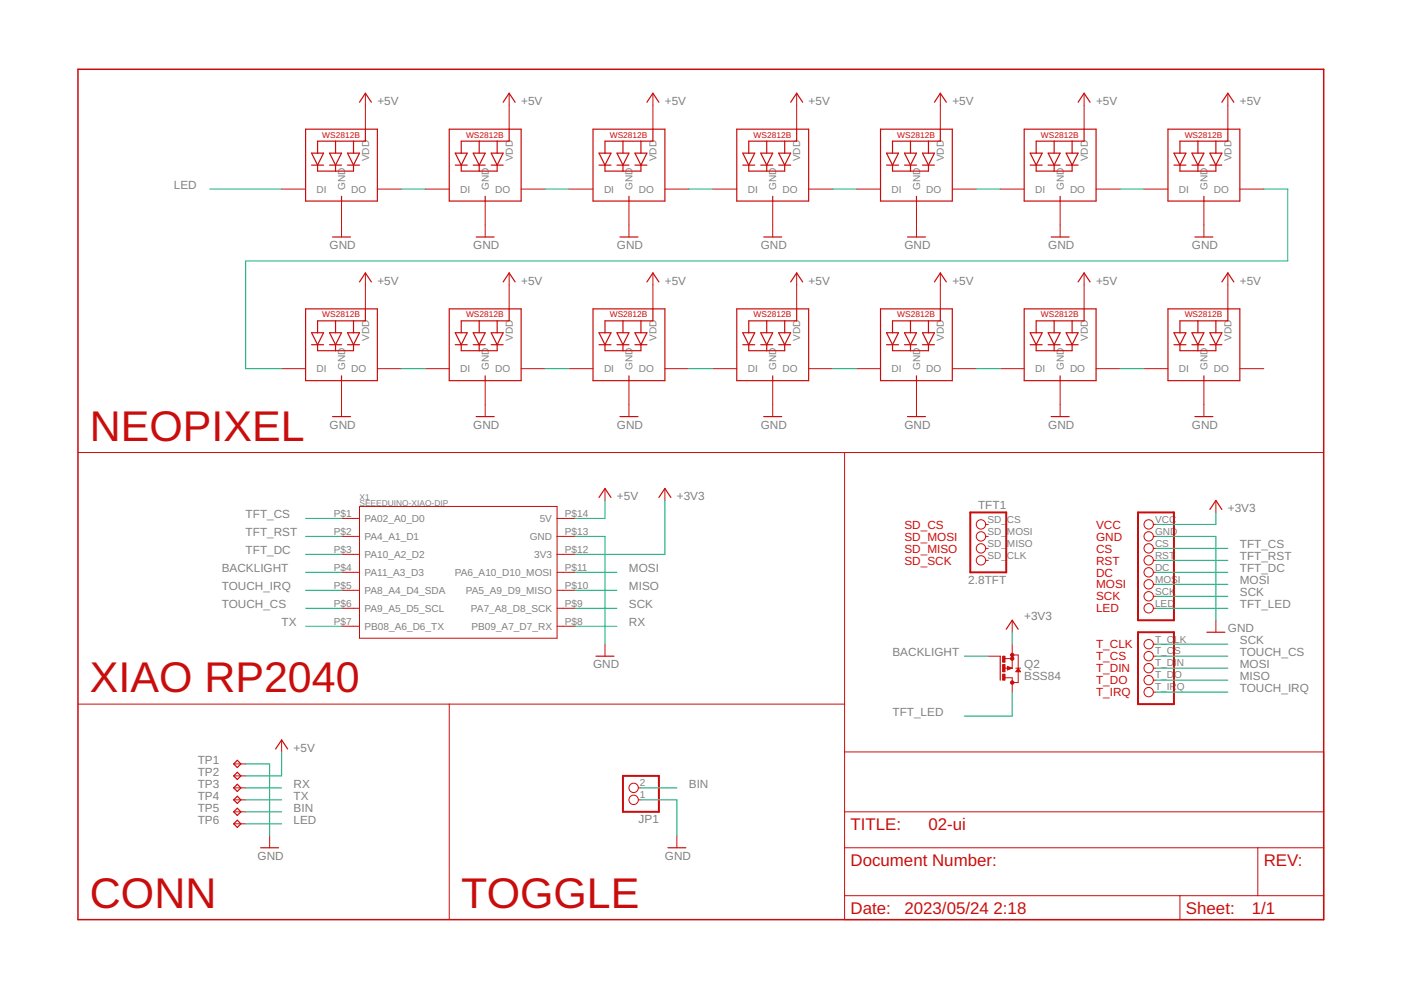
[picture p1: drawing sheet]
<svg xmlns="http://www.w3.org/2000/svg" width="297mm" height="210mm" viewBox="0 0 297 210" stroke-linecap="round" stroke-linejoin="round" font-family="sans-serif">
<g fill="none" stroke="#c90d0c" stroke-width=".21">
<path d="M77.5 19.8v7.6M107.9 19.8v7.6M138.4 19.8v7.6M168.9 19.8v7.6M199.4 19.8v7.6M229.8 19.8v7.6M260.3 19.8v7.6M59.7 40.1h5.1M72.4 42.6v7.6M77.5 57.9v7.6M80 40.1h5.1M90.2 40.1h5"/>
<path d="M102.9 42.6v7.6M107.9 57.9v7.6M110.5 40.1h5.1M120.6 40.1h5.1M133.3 42.6v7.6M138.4 57.9v7.6M141 40.1h5M151.1 40.1h5.1M163.8 42.6v7.6M168.9 57.9v7.6M171.4 40.1h5.1M181.6 40.1h5.1"/>
<path d="M194.3 42.6v7.6M199.4 57.9v7.6M201.9 40.1h5.1M212.1 40.1h5M224.8 42.6v7.6M229.8 57.9v7.6M232.4 40.1h5.1M242.5 40.1h5.1M255.2 42.6v7.6M260.3 57.9v7.6M262.9 40.1h5M59.7 78.2h5.1"/>
<path d="M80 78.2h5.1M90.2 78.2h5M110.5 78.2h5.1M120.6 78.2h5.1M141 78.2h5M151.1 78.2h5.1M171.4 78.2h5.1M181.6 78.2h5.1M201.9 78.2h5.1M212.1 78.2h5M232.4 78.2h5.1M242.5 78.2h5.1"/>
<path d="M262.9 78.2h5M16.5 95.9h264.1M72.4 80.7v7.6M102.9 80.7v7.6M133.3 80.7v7.6M163.8 80.7v7.6M179.1 95.9v99.1h101.5v-35.6h-101.5M194.3 80.7v7.6M224.8 80.7v7.6M255.2 80.7v7.6M72.4 109.9h3.8M72.4 113.7h3.8"/>
<path d="M72.4 117.5h3.8M76.2 107.4h41.9v27.9h-41.9zM118.1 109.9h3.8M118.1 113.7h3.8M118.1 117.5h3.8M128.3 103.6v2.5M141 103.6v2.5M209 113.7h.5M209 111.2h.5M209 116.3h.5M209 118.8h.5M244.5 113.7h.6"/>
<path d="M244.5 111.2h.6M244.5 116.3h.6M244.5 118.8h.6M257.8 106.1v2.5M72.4 121.3h3.8M72.4 125.2h3.8M72.4 129h3.8M72.4 132.8h3.8M118.1 121.3h3.8M118.1 125.2h3.8M118.1 129h3.8M118.1 132.8h3.8"/>
<path d="M128.3 136.6v2.5M209.5 139.1h2.6M213.1 139.6h1.5M214.6 131.5v2.5M214.6 136.6v5.1M214.6 138.9h1.3v5.8h-1.3M244.5 121.3h.6M244.5 129h.6M244.5 139.1h.6M244.5 123.9h.6M244.5 126.4h.6M244.5 136.6h.6"/>
<path d="M257.8 131.5v2.5M16.5 149.3h162.6M59.7 156.9v2.5M95.2 149.3v45.7M213.1 143.7h1.5v3M213.1 141.7h1.5M213.6 141.3l1 .4-1 .3zM215.4 141.7h1M215.9 141.7l.5 .7h-1zM244.5 141.7h.6M244.5 144.2h.6M244.5 146.7h.6"/>
<path d="M49.6 172.1h2.5M49.6 162h2.5M49.6 164.5h2.5M49.6 167h2.5M49.6 169.6h2.5M49.6 174.7h2.5M57.2 177.2v2.5M135.3 167h.6M135.3 169.6h.6M143.5 177.2v2.5M179.1 179.7h101.5M179.1 172.1h101.5"/>
<path d="M266.7 179.7v10.2M179.1 189.9h101.5M250.2 189.9v5.1"/>
<circle cx="208" cy="111.2" r=".99"/>
<circle cx="208" cy="113.7" r=".99"/>
<circle cx="208" cy="118.8" r=".99"/>
<circle cx="208" cy="116.3" r=".99"/>
<circle cx="243.5" cy="111.2" r=".99"/>
<circle cx="243.5" cy="113.7" r=".99"/>
<circle cx="243.5" cy="116.3" r=".99"/>
<circle cx="243.5" cy="118.8" r=".99"/>
<circle cx="243.5" cy="121.3" r=".99"/>
<circle cx="243.5" cy="123.9" r=".99"/>
<circle cx="243.5" cy="126.4" r=".99"/>
<circle cx="243.5" cy="129" r=".99"/>
<circle cx="243.5" cy="136.6" r=".99"/>
<circle cx="243.5" cy="139.1" r=".99"/>
<circle cx="243.5" cy="141.7" r=".99"/>
<circle cx="243.5" cy="146.7" r=".99"/>
<circle cx="243.5" cy="144.2" r=".99"/>
<circle cx="134.3" cy="169.6" r=".99"/>
<circle cx="134.3" cy="167" r=".99"/>
</g>
<path d="M16.5 14.7h264.1v180.3h-264.1z" fill="none" stroke="#c90d0c" stroke-width=".32"/>
<g fill="none" stroke="#c90d0c" stroke-width=".25">
<path d="M64.8 27.4h15.2v15.2h-15.2zM66.1 32.5h2.5l-1.3 2.5zM66.1 35h2.5M67.3 35v1.3h7.7v-1.3M69.9 32.5h2.5l-1.3 2.5zM69.9 35h2.5M71.1 29.9v2.6M71.1 35v1.3M73.7 32.5h2.5l-1.2 2.5zM73.7 35h2.5M75 29.9v2.6M76.2 21.7l1.3-1.9 1.2 1.9"/>
<path d="M77.5 27.4v2.5h-10.2v2.6M95.2 27.4h15.3v15.2h-15.3zM96.5 32.5h2.6l-1.3 2.5zM96.5 35h2.6M97.8 35v1.3h7.6v-1.3M100.3 32.5h2.6l-1.3 2.5zM100.3 35h2.6M101.6 29.9v2.6M101.6 35v1.3M104.1 32.5h2.6l-1.3 2.5zM104.1 35h2.6M105.4 29.9v2.6"/>
<path d="M106.7 21.7l1.2-1.9 1.3 1.9M107.9 27.4v2.5h-10.1v2.6M125.7 27.4h15.3v15.2h-15.3zM127 32.5h2.5l-1.2 2.5zM127 35h2.5M128.3 35v1.3h7.6v-1.3M130.8 32.5h2.5l-1.2 2.5zM130.8 35h2.5M132.1 29.9v2.6M132.1 35v1.3M134.6 32.5h2.6l-1.3 2.5zM134.6 35h2.6"/>
<path d="M135.9 29.9v2.6M137.2 21.7l1.2-1.9 1.3 1.9M138.4 27.4v2.5h-10.1v2.6M156.2 27.4h15.2v15.2h-15.2zM157.5 32.5h2.5l-1.3 2.5zM157.5 35h2.5M158.7 35v1.3h7.7v-1.3M161.3 32.5h2.5l-1.2 2.5zM161.3 35h2.5M162.6 29.9v2.6M162.6 35v1.3M165.1 32.5h2.5l-1.2 2.5z"/>
<path d="M165.1 35h2.5M166.4 29.9v2.6M167.6 21.7l1.3-1.9 1.3 1.9M168.9 27.4v2.5h-10.2v2.6M186.7 27.4h15.2v15.2h-15.2zM188 32.5h2.5l-1.3 2.5zM188 35h2.5M189.2 35v1.3h7.6v-1.3M191.8 32.5h2.5l-1.3 2.5zM191.8 35h2.5M193 29.9v2.6M193 35v1.3"/>
<path d="M195.6 32.5h2.5l-1.3 2.5zM195.6 35h2.5M196.8 29.9v2.6M198.1 21.7l1.3-1.9 1.2 1.9M199.4 27.4v2.5h-10.2v2.6M217.1 27.4h15.3v15.2h-15.3zM218.4 32.5h2.6l-1.3 2.5zM218.4 35h2.6M219.7 35v1.3h7.6v-1.3M222.2 32.5h2.6l-1.3 2.5zM222.2 35h2.6M223.5 29.9v2.6"/>
<path d="M223.5 35v1.3M226 32.5h2.6l-1.3 2.5zM226 35h2.6M227.3 29.9v2.6M228.6 21.7l1.2-1.9 1.3 1.9M229.8 27.4v2.5h-10.1v2.6M247.6 27.4h15.3v15.2h-15.3zM248.9 32.5h2.5l-1.2 2.5zM248.9 35h2.5M250.2 35v1.3h7.6v-1.3M252.7 32.5h2.5l-1.2 2.5zM252.7 35h2.5"/>
<path d="M254 29.9v2.6M254 35v1.3M256.5 32.5h2.6l-1.3 2.5zM256.5 35h2.6M257.8 29.9v2.6M259.1 21.7l1.2-1.9 1.3 1.9M260.3 27.4v2.5h-10.1v2.6M70.5 50.2h3.8M72.4 41.6v1M76.2 59.8l1.3-1.9 1.2 1.9M101 50.2h3.8M102.9 41.6v1"/>
<path d="M106.7 59.8l1.2-1.9 1.3 1.9M131.4 50.2h3.9M133.3 41.6v1M137.2 59.8l1.2-1.9 1.3 1.9M161.9 50.2h3.8M163.8 41.6v1M167.6 59.8l1.3-1.9 1.3 1.9M192.4 50.2h3.8M194.3 41.6v1M198.1 59.8l1.3-1.9 1.2 1.9M222.9 50.2h3.8M224.8 41.6v1"/>
<path d="M228.6 59.8l1.2-1.9 1.3 1.9M253.3 50.2h3.9M255.2 41.6v1M259.1 59.8l1.2-1.9 1.3 1.9M64.8 65.5h15.2v15.2h-15.2zM66.1 70.5h2.5l-1.3 2.6zM66.1 73.1h2.5M67.3 73.1v1.3h7.7v-1.3M69.9 70.5h2.5l-1.3 2.6zM69.9 73.1h2.5M71.1 68v2.5M71.1 73.1v1.3"/>
<path d="M72.4 79.7v1M73.7 70.5h2.5l-1.2 2.6zM73.7 73.1h2.5M75 68v2.5M77.5 65.5v2.5h-10.2v2.5M95.2 65.5h15.3v15.2h-15.3zM96.5 70.5h2.6l-1.3 2.6zM96.5 73.1h2.6M97.8 73.1v1.3h7.6v-1.3M100.3 70.5h2.6l-1.3 2.6zM100.3 73.1h2.6M101.6 68v2.5"/>
<path d="M101.6 73.1v1.3M102.9 79.7v1M104.1 70.5h2.6l-1.3 2.6zM104.1 73.1h2.6M105.4 68v2.5M107.9 65.5v2.5h-10.1v2.5M125.7 65.5h15.3v15.2h-15.3zM127 70.5h2.5l-1.2 2.6zM127 73.1h2.5M128.3 73.1v1.3h7.6v-1.3M130.8 70.5h2.5l-1.2 2.6zM130.8 73.1h2.5"/>
<path d="M132.1 68v2.5M132.1 73.1v1.3M133.3 79.7v1M134.6 70.5h2.6l-1.3 2.6zM134.6 73.1h2.6M135.9 68v2.5M138.4 65.5v2.5h-10.1v2.5M156.2 65.5h15.2v15.2h-15.2zM157.5 70.5h2.5l-1.3 2.6zM157.5 73.1h2.5M158.7 73.1v1.3h7.7v-1.3M161.3 70.5h2.5l-1.2 2.6z"/>
<path d="M161.3 73.1h2.5M162.6 68v2.5M162.6 73.1v1.3M163.8 79.7v1M165.1 70.5h2.5l-1.2 2.6zM165.1 73.1h2.5M166.4 68v2.5M168.9 65.5v2.5h-10.2v2.5M186.7 65.5h15.2v15.2h-15.2zM188 70.5h2.5l-1.3 2.6zM188 73.1h2.5M189.2 73.1v1.3h7.6v-1.3"/>
<path d="M191.8 70.5h2.5l-1.3 2.6zM191.8 73.1h2.5M193 68v2.5M193 73.1v1.3M194.3 79.7v1M195.6 70.5h2.5l-1.3 2.6zM195.6 73.1h2.5M196.8 68v2.5M199.4 65.5v2.5h-10.2v2.5M217.1 65.5h15.3v15.2h-15.3zM218.4 70.5h2.6l-1.3 2.6zM218.4 73.1h2.6"/>
<path d="M219.7 73.1v1.3h7.6v-1.3M222.2 70.5h2.6l-1.3 2.6zM222.2 73.1h2.6M223.5 68v2.5M223.5 73.1v1.3M224.8 79.7v1M226 70.5h2.6l-1.3 2.6zM226 73.1h2.6M227.3 68v2.5M229.8 65.5v2.5h-10.1v2.5M247.6 65.5h15.3v15.2h-15.3zM248.9 70.5h2.5l-1.2 2.6z"/>
<path d="M248.9 73.1h2.5M250.2 73.1v1.3h7.6v-1.3M252.7 70.5h2.5l-1.2 2.6zM252.7 73.1h2.5M254 68v2.5M254 73.1v1.3M255.2 79.7v1M256.5 70.5h2.6l-1.3 2.6zM256.5 73.1h2.6M257.8 68v2.5M260.3 65.5v2.5h-10.1v2.5M70.5 88.3h3.8"/>
<path d="M101 88.3h3.8M131.4 88.3h3.9M161.9 88.3h3.8M192.4 88.3h3.8M222.9 88.3h3.8M253.3 88.3h3.9M127 105.5l1.3-1.9 1.2 1.9M139.7 105.5l1.3-1.9 1.2 1.9M256.5 108l1.3-1.9 1.3 1.9M126.4 139.1h3.8M212.1 139.1v5.1M213.3 133.4l1.3-1.9 1.3 1.9"/>
<path d="M255.9 134h3.8M58.4 158.8l1.3-1.9 1.3 1.9M214.1 141.7l-.4-.2v.3l.5-.1M215.9 141.9l.2 .4h-.5zM50.3 161.2l.8 .8-.8 .7-.7-.7zM50.3 163.7l.8 .8-.8 .8-.7-.8zM50.3 166.3l.8 .7-.8 .8-.7-.8zM50.3 168.8l.8 .8-.8 .7-.7-.7zM50.3 171.4l.8 .7-.8 .8-.7-.8zM50.3 173.9l.8 .8-.8 .7-.7-.7zM55.3 179.7h3.8M141.6 179.7h3.8"/>
</g>
<path d="M205.7 108.6h7.6v12.7h-7.6zM241.3 108.6h7.6v22.9h-7.6zM241.3 134h7.6v15.3h-7.6zM132.1 164.5h7.6v7.6h-7.6z" fill="none" stroke="#c90d0c" stroke-width=".42"/>
<g fill="#c90d0c" stroke="#c90d0c" stroke-width=".21">
<circle cx="214.6" cy="138.9" r=".36"/>
<circle cx="214.6" cy="139.6" r=".36"/>
<circle cx="214.6" cy="144.7" r=".36"/>
</g>
<g fill="#c90d0c" stroke="#c90d0c" stroke-width=".21">
<path d="M212.6 142.9h.5v1.3h-.5z"/>
<path d="M212.6 139.1h.5v1.3h-.5z"/>
<path d="M212.6 140.9h.5v1.5h-.5z"/>
</g>
<g fill="none" stroke="#0dab76" stroke-width=".21">
<path d="M44.5 40.1h15.2M85.1 40.1h5.1M115.6 40.1h5M146 40.1h5.1M176.5 40.1h5.1M207 40.1h5.1M237.5 40.1h5M267.9 40.1h5.1v15.2h-220.9v22.9h7.6M85.1 78.2h5.1M115.6 78.2h5M146 78.2h5.1M176.5 78.2h5.1"/>
<path d="M207 78.2h5.1M237.5 78.2h5M64.8 109.9h7.6M64.8 113.7h7.6M64.8 117.5h7.6M121.9 113.7h6.4v22.9M128.3 106.1v3.8h-6.4M141 106.1v11.4h-19.1M245.1 113.7h12.7v17.8M245.1 116.3h15.2M245.1 118.8h15.2M257.8 108.6v2.6h-12.7"/>
<path d="M64.8 121.3h7.6M64.8 129h7.6M64.8 125.2h7.6M64.8 132.8h7.6M121.9 121.3h8.9M121.9 129h8.9M121.9 125.2h8.9M121.9 132.8h8.9M204.4 139.1h5.1M214.6 134v2.6M245.1 121.3h15.2M245.1 129h15.2"/>
<path d="M245.1 139.1h15.2M245.1 136.6h15.2M245.1 126.4h15.2M245.1 123.9h15.2M59.7 159.4v5.1h-7.6M214.6 146.7v5.1h-10.2M245.1 146.7h15.2M245.1 144.2h15.2M245.1 141.7h15.2M52.1 162h5.1v15.2M52.1 169.6h7.6M52.1 167h7.6"/>
<path d="M52.1 172.1h7.6M52.1 174.7h7.6M135.9 169.6h7.6v7.6M135.9 167h7.6"/>
</g>
<g font-size="9.1" fill="#c90d0c">
<text x="19.1" y="93.4">NEOPIXEL</text>
<text x="19.1" y="146.7">XIAO RP2040</text>
<text x="19.1" y="192.4">CONN</text>
<text x="97.8" y="192.4">TOGGLE</text>
</g>
<g font-size="3.6" fill="#c90d0c">
<text x="180.3" y="175.9">TITLE:</text>
<text x="196.8" y="175.9">02-ui</text>
<text x="180.3" y="183.6">Document Number:</text>
<text x="267.9" y="183.6">REV:</text>
<text x="180.3" y="193.7">Date:</text>
<text x="191.8" y="193.7">2023/05/24</text>
<text x="210.7" y="193.7">2:18</text>
<text x="251.4" y="193.7">Sheet:</text>
<text x="265.4" y="193.7">1/1</text>
</g>
<g font-size="2.5" fill="#808080">
<text x="80" y="22.3">+5V</text>
<text x="110.5" y="22.3">+5V</text>
<text x="141" y="22.3">+5V</text>
<text x="171.4" y="22.3">+5V</text>
<text x="201.9" y="22.3">+5V</text>
<text x="232.4" y="22.3">+5V</text>
<text x="262.9" y="22.3">+5V</text>
<text x="36.8" y="40.1">LED</text>
<text x="69.9" y="52.8">GND</text>
<text x="100.3" y="52.8">GND</text>
<text x="130.8" y="52.8">GND</text>
<text x="161.3" y="52.8">GND</text>
<text x="191.8" y="52.8">GND</text>
<text x="222.2" y="52.8">GND</text>
<text x="252.7" y="52.8">GND</text>
<text x="80" y="60.4">+5V</text>
<text x="110.5" y="60.4">+5V</text>
<text x="141" y="60.4">+5V</text>
<text x="171.4" y="60.4">+5V</text>
<text x="201.9" y="60.4">+5V</text>
<text x="232.4" y="60.4">+5V</text>
<text x="262.9" y="60.4">+5V</text>
<text x="69.9" y="90.9">GND</text>
<text x="100.3" y="90.9">GND</text>
<text x="130.8" y="90.9">GND</text>
<text x="161.3" y="90.9">GND</text>
<text x="191.8" y="90.9">GND</text>
<text x="222.2" y="90.9">GND</text>
<text x="252.7" y="90.9">GND</text>
<text x="130.8" y="106.1">+5V</text>
<text x="143.5" y="106.1">+3V3</text>
<text x="52.1" y="109.9">TFT_CS</text>
<text x="52.1" y="113.7">TFT_RST</text>
<text x="207.4" y="108">TFT1</text>
<text x="260.3" y="108.6">+3V3</text>
<text x="52.1" y="117.5">TFT_DC</text>
<text x="262.9" y="116.3">TFT_CS</text>
<text x="262.9" y="118.8">TFT_RST</text>
<text x="47" y="125.2">TOUCH_IRQ</text>
<text x="47" y="121.3">BACKLIGHT</text>
<text x="133.4" y="125.2">MISO</text>
<text x="133.4" y="121.3">MOSI</text>
<text x="205.3" y="123.9">2.8TFT</text>
<text x="262.9" y="121.3">TFT_DC</text>
<text x="262.9" y="123.9">MOSI</text>
<text x="47" y="129">TOUCH_CS</text>
<text x="133.4" y="129">SCK</text>
<text x="217.2" y="131.5">+3V3</text>
<text x="262.9" y="129">TFT_LED</text>
<text x="262.9" y="126.4">SCK</text>
<text x="59.7" y="132.8">TX</text>
<text x="133.4" y="132.8">RX</text>
<text x="260.3" y="134">GND</text>
<text x="262.9" y="136.6">SCK</text>
<text x="125.7" y="141.7">GND</text>
<text x="189.2" y="139.1">BACKLIGHT</text>
<text x="217.2" y="141.7">Q2</text>
<text x="262.9" y="139.1">TOUCH_CS</text>
<text x="262.9" y="141.7">MOSI</text>
<text x="217.2" y="144.2">BSS84</text>
<text x="262.9" y="146.7">TOUCH_IRQ</text>
<text x="262.9" y="144.2">MISO</text>
<text x="189.2" y="151.8">TFT_LED</text>
<text x="41.9" y="162">TP1</text>
<text x="62.2" y="159.4">+5V</text>
<text x="41.9" y="164.5">TP2</text>
<text x="41.9" y="167.1">TP3</text>
<text x="62.2" y="167.1">RX</text>
<text x="146" y="167.1">BIN</text>
<text x="41.9" y="169.6">TP4</text>
<text x="41.9" y="172.1">TP5</text>
<text x="62.2" y="169.6">TX</text>
<text x="62.2" y="172.1">BIN</text>
<text x="41.9" y="174.7">TP6</text>
<text x="62.2" y="174.7">LED</text>
<text x="135.4" y="174.5">JP1</text>
<text x="54.6" y="182.3">GND</text>
<text x="141" y="182.3">GND</text>
</g>
<g font-size="2.5" fill="#c90d0c">
<text x="191.8" y="112.1">SD_CS</text>
<text x="232.4" y="112.1">VCC</text>
<text x="191.8" y="114.6">SD_MOSI</text>
<text x="191.8" y="117.2">SD_MISO</text>
<text x="191.8" y="119.7">SD_SCK</text>
<text x="232.4" y="114.6">GND</text>
<text x="232.4" y="117.2">CS</text>
<text x="232.4" y="119.7">RST</text>
<text x="232.4" y="122.2">DC</text>
<text x="232.4" y="124.8">MOSI</text>
<text x="232.4" y="127.3">SCK</text>
<text x="232.4" y="129.9">LED</text>
<text x="232.4" y="137.5">T_CLK</text>
<text x="232.4" y="140">T_CS</text>
<text x="232.4" y="142.5">T_DIN</text>
<text x="232.4" y="145.1">T_DO</text>
<text x="232.4" y="147.6">T_IRQ</text>
</g>
<g font-size="2.1" fill="#808080">
<text x="78.2" y="34.2" transform="rotate(-90 78.2 34.2)">VDD</text>
<text x="108.7" y="34.2" transform="rotate(-90 108.7 34.2)">VDD</text>
<text x="139.2" y="34.2" transform="rotate(-90 139.2 34.2)">VDD</text>
<text x="169.7" y="34.2" transform="rotate(-90 169.7 34.2)">VDD</text>
<text x="200.1" y="34.2" transform="rotate(-90 200.1 34.2)">VDD</text>
<text x="230.6" y="34.2" transform="rotate(-90 230.6 34.2)">VDD</text>
<text x="261.1" y="34.2" transform="rotate(-90 261.1 34.2)">VDD</text>
<text x="67.1" y="40.8">DI</text>
<text x="73.2" y="40.3" transform="rotate(-90 73.2 40.3)">GND</text>
<text x="74.5" y="40.8">DO</text>
<text x="97.6" y="40.8">DI</text>
<text x="103.6" y="40.3" transform="rotate(-90 103.6 40.3)">GND</text>
<text x="105" y="40.8">DO</text>
<text x="128.1" y="40.8">DI</text>
<text x="134.1" y="40.3" transform="rotate(-90 134.1 40.3)">GND</text>
<text x="135.4" y="40.8">DO</text>
<text x="158.5" y="40.8">DI</text>
<text x="164.6" y="40.3" transform="rotate(-90 164.6 40.3)">GND</text>
<text x="165.9" y="40.8">DO</text>
<text x="189" y="40.8">DI</text>
<text x="195.1" y="40.3" transform="rotate(-90 195.1 40.3)">GND</text>
<text x="196.4" y="40.8">DO</text>
<text x="219.5" y="40.8">DI</text>
<text x="225.5" y="40.3" transform="rotate(-90 225.5 40.3)">GND</text>
<text x="226.9" y="40.8">DO</text>
<text x="250" y="40.8">DI</text>
<text x="256" y="40.3" transform="rotate(-90 256 40.3)">GND</text>
<text x="257.3" y="40.8">DO</text>
<text x="78.2" y="72.3" transform="rotate(-90 78.2 72.3)">VDD</text>
<text x="108.7" y="72.3" transform="rotate(-90 108.7 72.3)">VDD</text>
<text x="139.2" y="72.3" transform="rotate(-90 139.2 72.3)">VDD</text>
<text x="169.7" y="72.3" transform="rotate(-90 169.7 72.3)">VDD</text>
<text x="200.1" y="72.3" transform="rotate(-90 200.1 72.3)">VDD</text>
<text x="230.6" y="72.3" transform="rotate(-90 230.6 72.3)">VDD</text>
<text x="261.1" y="72.3" transform="rotate(-90 261.1 72.3)">VDD</text>
<text x="67.1" y="78.9">DI</text>
<text x="73.2" y="78.4" transform="rotate(-90 73.2 78.4)">GND</text>
<text x="74.5" y="78.9">DO</text>
<text x="97.6" y="78.9">DI</text>
<text x="103.6" y="78.4" transform="rotate(-90 103.6 78.4)">GND</text>
<text x="105" y="78.9">DO</text>
<text x="128.1" y="78.9">DI</text>
<text x="134.1" y="78.4" transform="rotate(-90 134.1 78.4)">GND</text>
<text x="135.4" y="78.9">DO</text>
<text x="158.5" y="78.9">DI</text>
<text x="164.6" y="78.4" transform="rotate(-90 164.6 78.4)">GND</text>
<text x="165.9" y="78.9">DO</text>
<text x="189" y="78.9">DI</text>
<text x="195.1" y="78.4" transform="rotate(-90 195.1 78.4)">GND</text>
<text x="196.4" y="78.9">DO</text>
<text x="219.5" y="78.9">DI</text>
<text x="225.5" y="78.4" transform="rotate(-90 225.5 78.4)">GND</text>
<text x="226.9" y="78.9">DO</text>
<text x="250" y="78.9">DI</text>
<text x="256" y="78.4" transform="rotate(-90 256 78.4)">GND</text>
<text x="257.3" y="78.9">DO</text>
<text x="70.8" y="109.6">P$1</text>
<text x="70.8" y="113.4">P$2</text>
<text x="77.3" y="110.7">PA02_A0_D0</text>
<text x="114.4" y="110.7">5V</text>
<text x="119.7" y="113.4">P$13</text>
<text x="119.7" y="109.6">P$14</text>
<text x="209.3" y="110.8">SD_</text>
<text x="209.3" y="113.4">SD_</text>
<text x="213.5" y="110.8">CS</text>
<text x="213.5" y="113.4">MOSI</text>
<text x="244.9" y="110.8">VCC</text>
<text x="244.9" y="113.4">GND</text>
<text x="70.8" y="117.2">P$3</text>
<text x="77.3" y="114.5">PA4_A1_D1</text>
<text x="77.3" y="118.3">PA10_A2_D2</text>
<text x="112.3" y="114.5">GND</text>
<text x="113.2" y="118.3">3V3</text>
<text x="119.7" y="117.2">P$12</text>
<text x="209.3" y="115.9">SD_</text>
<text x="209.3" y="118.5">SD_</text>
<text x="213.5" y="115.9">MISO</text>
<text x="213.5" y="118.5">CLK</text>
<text x="244.9" y="115.9">CS</text>
<text x="244.9" y="118.5">RST</text>
<text x="70.8" y="121">P$4</text>
<text x="70.8" y="124.8">P$5</text>
<text x="77.3" y="122.1">PA11_A3_D3</text>
<text x="77.3" y="125.9">PA8_A4_D4_SDA</text>
<text x="96.4" y="122.1">PA6_A10_D10_MOSI</text>
<text x="98.8" y="125.9">PA5_A9_D9_MISO</text>
<text x="119.7" y="124.8">P$10</text>
<text x="119.7" y="121">P$11</text>
<text x="244.9" y="121">DC</text>
<text x="244.9" y="123.5">MOSI</text>
<text x="70.8" y="128.6">P$6</text>
<text x="77.3" y="129.7">PA9_A5_D5_SCL</text>
<text x="99.9" y="129.7">PA7_A8_D8_SCK</text>
<text x="119.7" y="128.6">P$9</text>
<text x="244.9" y="126.1">SCK</text>
<text x="244.9" y="128.6">LED</text>
<text x="70.8" y="132.4">P$7</text>
<text x="77.3" y="133.5">PB08_A6_D6_TX</text>
<text x="99.9" y="133.5">PB09_A7_D7_RX</text>
<text x="119.7" y="132.4">P$8</text>
<text x="244.9" y="136.2">T_C</text>
<text x="248.9" y="136.2">LK</text>
<text x="244.9" y="138.8">T_C</text>
<text x="244.9" y="141.3">T_D</text>
<text x="244.9" y="143.8">T_D</text>
<text x="248.9" y="138.8">S</text>
<text x="248.9" y="141.3">I</text>
<text x="248.9" y="143.8">O</text>
<text x="249.5" y="141.3">N</text>
<text x="244.9" y="146.4">T_IR</text>
<text x="249.5" y="146.4">Q</text>
<text x="135.7" y="166.7">2</text>
<text x="135.7" y="169.2">1</text>
</g>
<g font-size="1.8" fill="#c90d0c">
<text x="68.3" y="29.2">WS2812B</text>
<text x="98.8" y="29.2">WS2812B</text>
<text x="129.3" y="29.2">WS2812B</text>
<text x="159.8" y="29.2">WS2812B</text>
<text x="190.2" y="29.2">WS2812B</text>
<text x="220.7" y="29.2">WS2812B</text>
<text x="251.2" y="29.2">WS2812B</text>
<text x="68.3" y="67.3">WS2812B</text>
<text x="98.8" y="67.3">WS2812B</text>
<text x="129.3" y="67.3">WS2812B</text>
<text x="159.8" y="67.3">WS2812B</text>
<text x="190.2" y="67.3">WS2812B</text>
<text x="220.7" y="67.3">WS2812B</text>
<text x="251.2" y="67.3">WS2812B</text>
</g>
<g font-size="1.8" fill="#808080">
<text x="76.2" y="107.4">SEEEDUINO-XIAO-DIP</text>
<text x="76.2" y="106.1">X1</text>
</g>
</svg>
